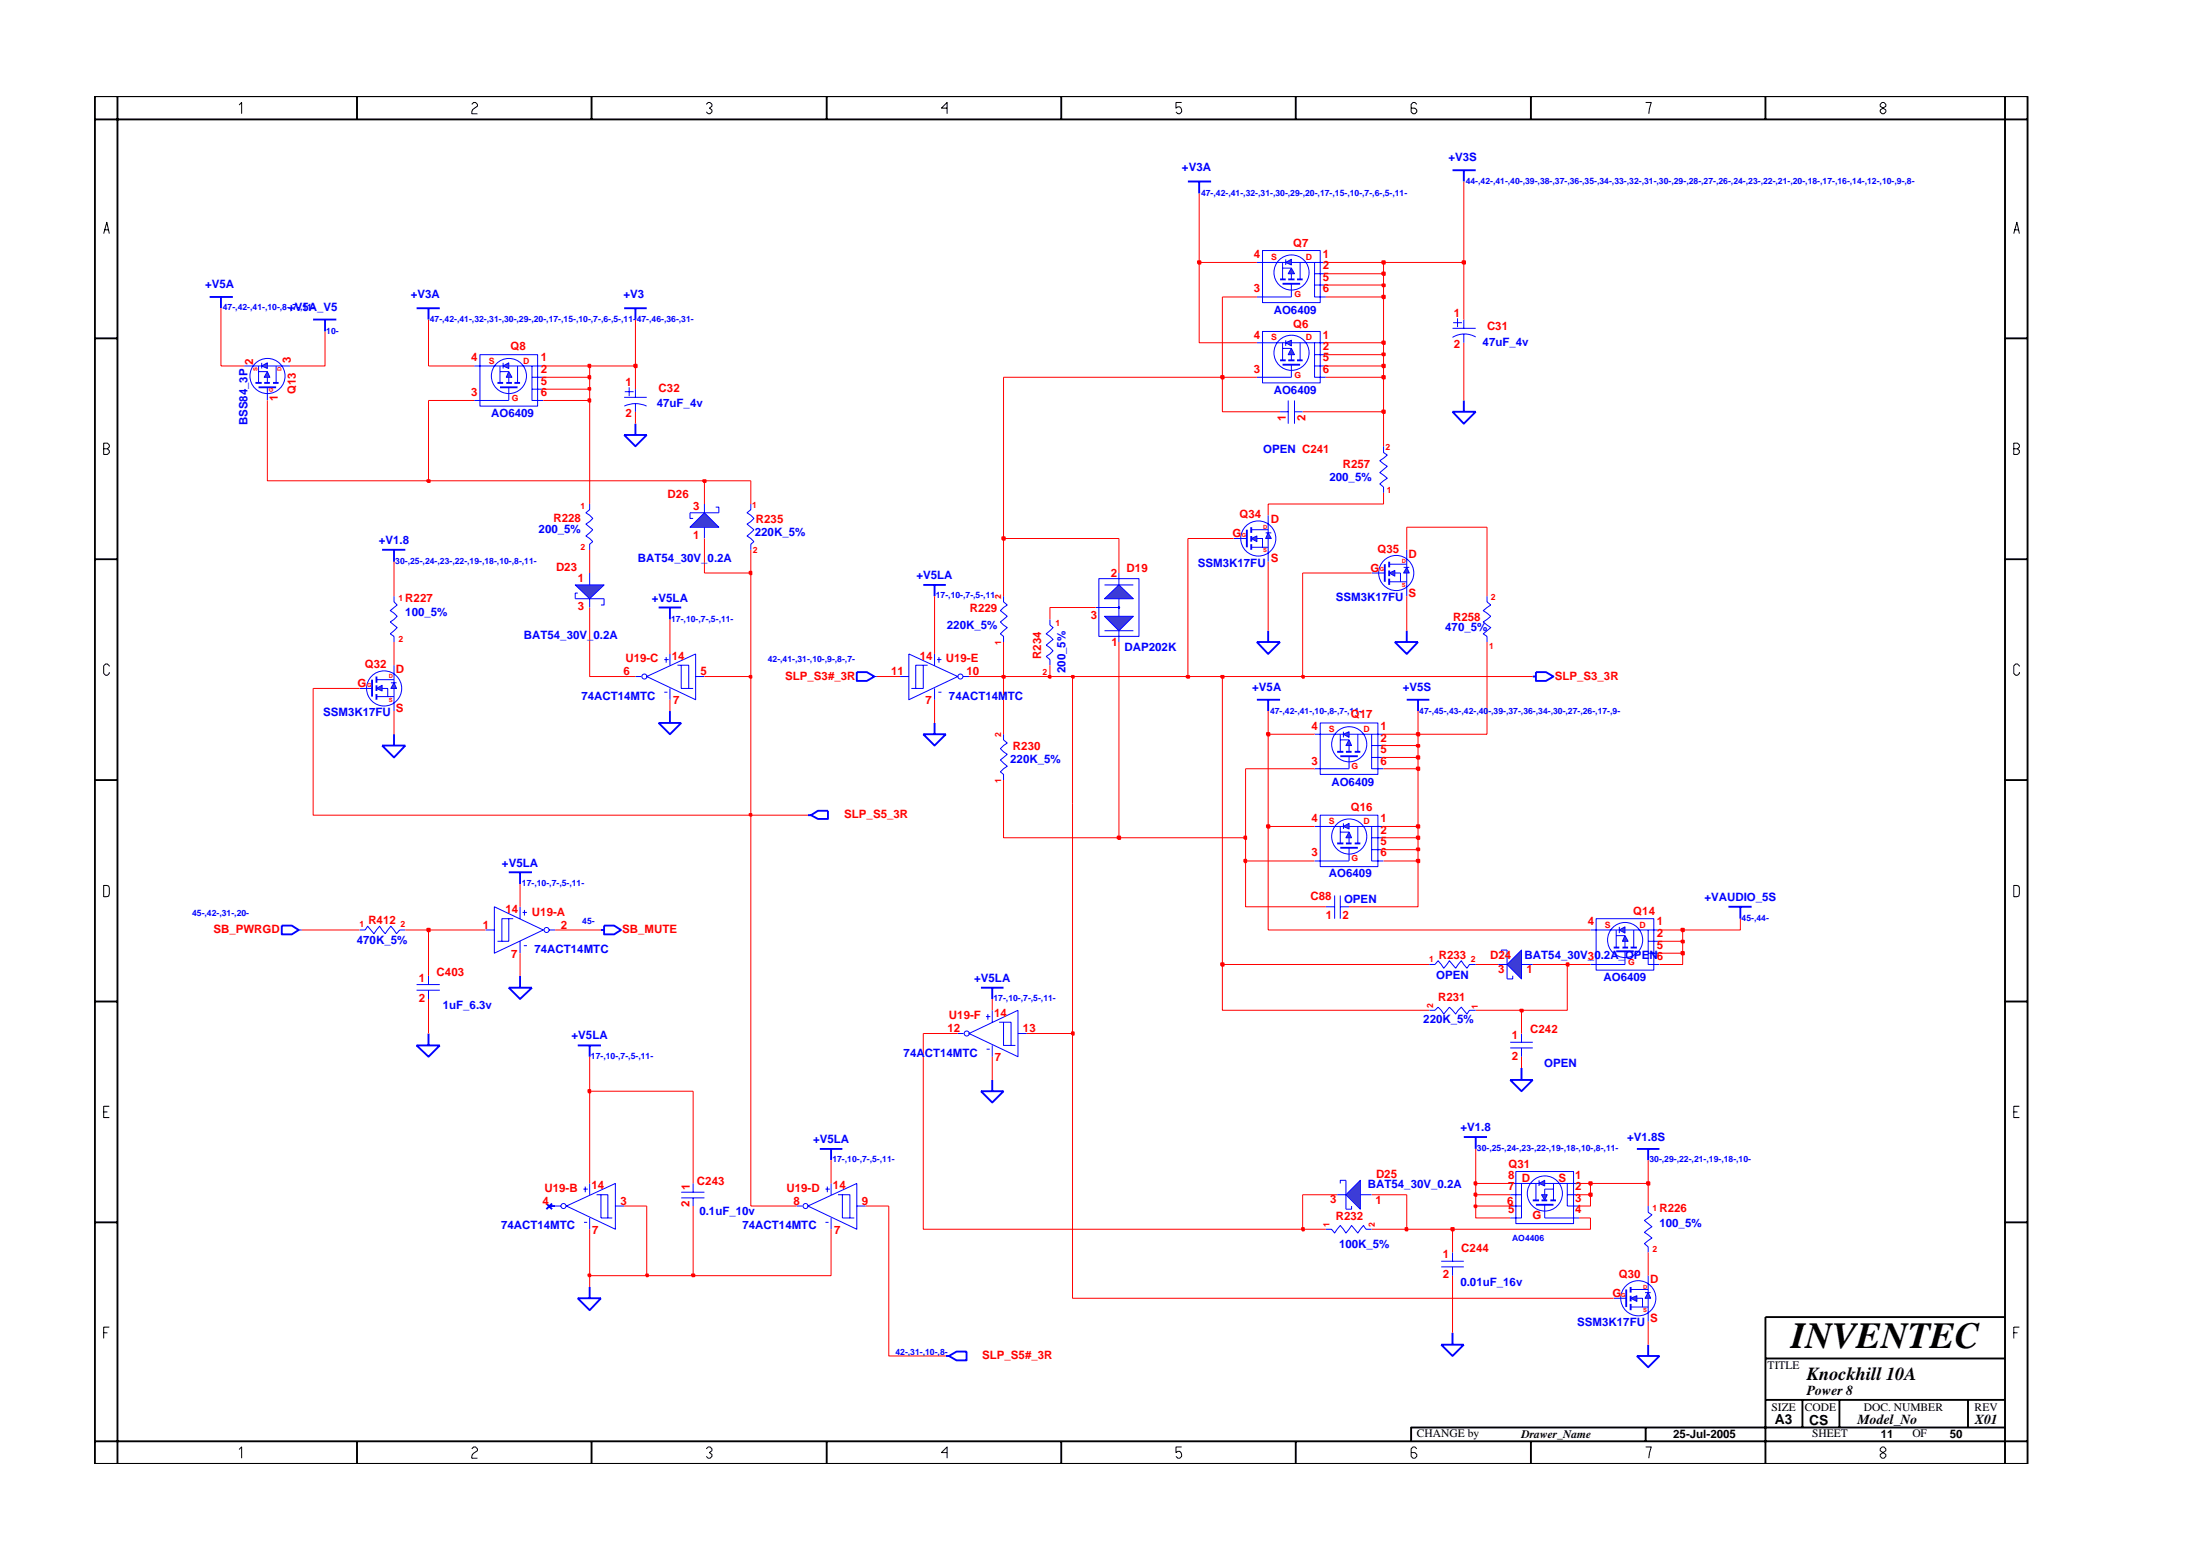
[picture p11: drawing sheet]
<svg xmlns="http://www.w3.org/2000/svg" width="297mm" height="210mm" viewBox="0 0 297 210" stroke-linecap="round" stroke-linejoin="round" font-family="sans-serif">
<path d="M173.2 38.3h2.3" fill="none" stroke="#00f" stroke-width=".25"/>
<path d="M174.4 38.3v1.8" fill="none" stroke="#00f" stroke-width=".14"/>
<path d="M173.6 35.4l.8-.4v.8z" fill="#3c3cc8"/>
<path d="M173.6 35.4l.8-.4v.8zM173.6 35v.8" fill="none" stroke="#00f" stroke-width=".14"/>
<path d="M174.4 36.2l.4 .7h-.9z" fill="#3c3cc8"/>
<g fill="none" stroke="#00f" stroke-width=".14">
<path d="M169.7 35.4h3.9M170.5 33.8h7.8v7h-7.8zM173.2 35.4v2.3M173.2 36.2h1.2M174.4 36.2l.4 .7h-.9zM174.4 35.4h4.6M174.4 36.9v.8M175.5 35.4v2.3M177.5 35.4v4.7h1.5M177.5 38.5h1.5M177.5 36.9h1.5M169.7 40.1h4.7"/>
<path d="M174.4 49.2v1.7"/>
<circle cx="174.4" cy="36.8" r="2.37"/>
</g>
<path d="M172.8 37.7h.8M173.9 37.7h.9M175.1 37.7h.8M173.2 49.2h2.3" fill="none" stroke="#00f" stroke-width=".25"/>
<path d="M173.6 46.3l.8-.4v.8z" fill="#3c3cc8"/>
<path d="M173.6 46.3l.8-.4v.8zM173.6 45.9v.8" fill="none" stroke="#00f" stroke-width=".14"/>
<path d="M174.4 47l.4 .9h-.9z" fill="#3c3cc8"/>
<g fill="none" stroke="#00f" stroke-width=".14">
<path d="M169.7 46.3h3.9M169.7 50.9h4.7M170.5 44.7h7.8v7h-7.8zM173.2 46.3v2.3M173.2 47h1.2M174.4 47l.4 .9h-.9zM174.4 46.3h4.6M174.4 47.9v.7M175.5 46.3v2.3M177.5 46.3v4.6h1.5M177.5 49.4h1.5M177.5 47.9h1.5"/>
<path d="M166.6 72.7h1.7"/>
<circle cx="174.4" cy="47.6" r="2.37"/>
</g>
<path d="M172.8 48.6h.8M173.9 48.6h.9M175.1 48.6h.8M168.3 71.5v2.4" fill="none" stroke="#00f" stroke-width=".25"/>
<path d="M171.2 71.9l.4 .8h-.7z" fill="#3c3cc8"/>
<path d="M170.9 71.9h.7M171.2 71.9l.4 .8h-.7z" fill="none" stroke="#00f" stroke-width=".14"/>
<path d="M168.9 72.7l.8-.4v.8z" fill="#3c3cc8"/>
<g fill="none" stroke="#00f" stroke-width=".14">
<path d="M101.4 68v.8l-.5 .4 .9 .8-.9 .7 .9 .8-.9 .8 .9 .8-.4 .3v.8M168.9 72.7l.8-.4v.8zM168.9 73.9h2.3M168.9 71.5h2.3M169.7 72.7h.8v1.2M171.2 69.5v2.4M171.2 72.7v3.1M193 136.3h.7l.5-.4 .7 .9 .8-.9 .8 .9 .8-.9 .8 .9 .3-.5h.8M219.4 128.4v1.8M194.6 170.2h3M194.6 171h3M196.1 169v1.2"/>
<path d="M196.1 171v1.2"/>
<circle cx="169.9" cy="72.7" r="2.37"/>
</g>
<path d="M28.3 40.1h3.1M29.8 40.1v1.5M168.9 71.1v.8M168.9 72.3v.8M168.9 73.4v.8M188.3 86.6h3.2l-1.6 1.7zM189.9 85.1v1.5M218.2 128.4h2.4M203.9 145.7h3.1l-1.6 1.6zM205.4 144.1v1.6" fill="none" stroke="#00f" stroke-width=".25"/>
<path d="M218.6 125.5l.8-.4v.8z" fill="#3c3cc8"/>
<path d="M218.6 125.5l.8-.4v.8zM218.6 125.1v.8" fill="none" stroke="#00f" stroke-width=".14"/>
<path d="M219.4 126.3l.4 .7h-.7z" fill="#3c3cc8"/>
<g fill="none" stroke="#00f" stroke-width=".14">
<path d="M202.3 130.2h1.2M203.5 128.2v3.9M205.4 130.2h1.6M214.7 125.5h3.9M214.7 130.2h4.7M215.5 124h7.8v6.9h-7.8zM218.2 125.5v2.4M218.2 126.3h1.2M219.4 126.3l.4 .7h-.7zM219.4 125.5h4.7M219.4 127v.9M220.6 125.5v2.4"/>
<path d="M222.5 125.5v4.7h1.6M222.5 128.6h1.6M222.5 127h1.6"/>
<circle cx="219.4" cy="126.9" r="2.37"/>
</g>
<path d="M217.9 127.9h.7M219.1 127.9h.7M220.2 127.9h.8" fill="none" stroke="#00f" stroke-width=".25"/>
<path d="M203.5 130.2l1.9-2v3.9z" fill="#3c3cc8"/>
<path d="M36.1 52.3v1.7M203.5 130.2l1.9-2v3.9zM203.5 128.2h-.8v.4M204.2 131.7v.4h-.7M222.5 162.8v.8l.5 .3-1 .8 1 .9-1 .7 1 .8-1 .7 .5 .5v.7" fill="none" stroke="#00f" stroke-width=".14"/>
<path d="M34.9 52.3h2.4" fill="none" stroke="#00f" stroke-width=".25"/>
<path d="M35.3 49.4l.8-.4v.7z" fill="#3c3cc8"/>
<path d="M35.3 49.4l.8-.4v.7zM35.3 49v.7" fill="none" stroke="#00f" stroke-width=".14"/>
<path d="M36.1 50.2l.3 .7h-.7z" fill="#3c3cc8"/>
<g fill="none" stroke="#00f" stroke-width=".14">
<path d="M33 49.4h2.3M34.9 49.4v2.3M34.9 50.2h1.2M36.1 50.2l.3 .7h-.7zM36.1 49.4h3M36.1 50.9v.8M37.3 49.4v2.3M121.5 91.3h1.2M122.7 88.3l6.6 3-6.6 3.1zM124.7 89.8v3.1h-1.1M125.3 89.8h-1.7v3.1h-.6M126.2 88.3v1.5"/>
<path d="M126.2 92.9v1.5M126.5 89h.6M126.7 93.4h.4M126.8 88.7v.7M130.1 91.3h.7M200.8 80.5v.7l.5 .4-1 .8 1 .8-1 .7 1 .8-1 .8 .5 .4v.7"/>
<circle cx="36.1" cy="50.7" r="2.37"/>
<circle cx="129.7" cy="91.3" r=".34"/>
</g>
<path d="M34.5 51.7h.8M35.7 51.7h.7M36.9 51.7h.7M84.3 41.6h3M85.8 41.6v1.5M169.7 94.4h3.1M171.2 94.4v1.6M221 155.1h3.1M222.5 155.1v1.5" fill="none" stroke="#00f" stroke-width=".25"/>
<path d="M149.1 83.2h3.9l-1.9 1.9z" fill="#3c3cc8"/>
<path d="M149.1 83.2h3.9l-1.9 1.9z" fill="none" stroke="#00f" stroke-width=".14"/>
<path d="M149.1 80.8l2-1.9 1.9 1.9z" fill="#3c3cc8"/>
<path d="M149.1 78.9h3.9M147.9 82h3.2M149.1 80.8l2-1.9 1.9 1.9zM149.1 85.1h3.9" fill="none" stroke="#00f" stroke-width=".14"/>
<circle cx="151.1" cy="82" r=".08" fill="#3c3cc8"/>
<g fill="none" stroke="#00f" stroke-width=".14">
<path d="M148.4 78.1h5.4v7.8h-5.4zM151.1 77.3v1.6M151.1 80.8v2.4M151.1 85.1v1.5M182.1 102.1v1.6"/>
<circle cx="151.1" cy="82" r=".08"/>
</g>
<path d="M181 102.1h2.3" fill="none" stroke="#00f" stroke-width=".25"/>
<path d="M181.4 99.1l.7-.4v.8z" fill="#3c3cc8"/>
<path d="M181.4 99.1l.7-.4v.8zM181.4 98.7v.8" fill="none" stroke="#00f" stroke-width=".14"/>
<path d="M182.1 99.9l.4 .7h-.8z" fill="#3c3cc8"/>
<g fill="none" stroke="#00f" stroke-width=".14">
<path d="M196.1 44.3h3.1M196.2 43.5h1.2M196.8 43v1.1M197.6 43.1v1.2M197.6 45.1v1.2M199.2 45.5a3 3 0 0 0-3.1 0M93.2 69.2h3.9M95.1 68v1.2M95.1 71.1v1.6M177.5 99.1h3.9M178.3 97.6h7.7v6.9h-7.7zM181 99.1v2.4"/>
<path d="M181 99.9h1.1M182.1 99.9l.4 .7h-.8zM182.1 99.1h4.7M183.3 99.1v2.4M185.2 99.1v4.6h1.6M177.5 103.7h4.6M182.1 100.6v.9M185.2 102.2h1.6M185.2 100.6h1.6"/>
<circle cx="182.2" cy="100.4" r="2.37"/>
</g>
<path d="M180.5 101.5h.9M181.7 101.5h.8M182.9 101.5h.8" fill="none" stroke="#00f" stroke-width=".25"/>
<path d="M95.1 69.2l2 1.9h-3.9z" fill="#3c3cc8"/>
<path d="M93.2 69.2v.8h.4M95.1 69.2l2 1.9h-3.9zM96.6 68.4h.5v.8M48.5 92.9h1.7" fill="none" stroke="#00f" stroke-width=".14"/>
<path d="M50.2 91.7v2.3" fill="none" stroke="#00f" stroke-width=".25"/>
<path d="M53.2 92.1l.3 .8h-.7z" fill="#3c3cc8"/>
<path d="M52.8 92.1h.7M53.2 92.1l.3 .8h-.7z" fill="none" stroke="#00f" stroke-width=".14"/>
<path d="M50.8 92.9l.8-.4v.7z" fill="#3c3cc8"/>
<g fill="none" stroke="#00f" stroke-width=".14">
<path d="M172.8 55.6h1.1M173.9 54v3.2M174.8 55.6h1.1M174.8 54v3.2M79.6 77.3v1.6M186.8 60.2v.9l.5 .3-1 .8 1 .7-1 .9 1 .7-1 .8 .5 .4v.8M50.8 92.9l.8-.4v.7zM50.8 94h2.4M50.8 91.7h2.4M51.6 92.9h.8v1.1M53.2 89.8v2.3M53.2 92.9v3.1"/>
<path d="M77.7 80.8h3.9M79.6 80.8v1.2M118.1 91.3h.3M193 130.2h.7l.5-.5 .7 1 .8-1 .8 1 .8-1 .8 1 .3-.5h.8M205.4 139.5v1.2M93.6 159.7v1.2M203.9 140.7h3.1M203.9 141.4h3.1M205.4 141.4v1.2M92 160.9h3.1M92 161.7h3.1M93.6 161.7v1.1"/>
<path d="M179 165.9h.8l.4 .5 .8-1 .7 1 .8-1 .8 1 .8-1 .3 .5h.8"/>
<circle cx="51.9" cy="92.9" r="2.37"/>
</g>
<g fill="none" stroke="#00f" stroke-width=".25">
<path d="M196.1 23h3.1M197.6 23v1.5M51.6 74.2h3.1M53.2 74.2v1.6M124.7 78.9h3M126.2 78.9v1.6M50.8 91.3v.8M50.8 92.5v.7M50.8 93.7v.7M53.2 99.1v1.5M115.7 90.7h1.3l1.1 .6-1.1 .6h-1.3zM169.7 86.6h3.1l-1.6 1.7z"/>
<path d="M171.2 85.1v1.5M207 91.3h.4M207.4 90.7h1.3l1 .6-1 .6h-1.3zM51.6 100.6h3.1l-1.5 1.6zM68.7 117.7h3.1M70.2 117.7v1.6M109.1 110h.4M109.5 110l.9-.6h1.4v1.1h-1.4zM68.7 133.3h3.1l-1.6 1.5zM70.2 131.7v1.6M110.7 155.1h3M112.2 155.1v1.5"/>
</g>
<path d="M77.7 78.9h3.9l-2 1.9z" fill="#3c3cc8"/>
<path d="M68.7 52.3v1.7M84.3 53.6h3M84.3 54.8a3.6 3.6 0 0 1 3 0M84.4 52.9h1.1M84.9 52.3v1.2M85.8 52.5v1.1M85.8 54.5v1.1M77.7 78.9h3.9l-2 1.9zM79.6 68v.8l-.5 .4 .9 .8-.9 .7 .9 .8-.9 .8 .9 .8-.4 .3v.8M78 80h-.3v.8M81.6 80.8v.8h-.5" fill="none" stroke="#00f" stroke-width=".14"/>
<path d="M42.3 43.1h3.1M43.9 43.1v1.6M67.5 52.3h2.4M196.1 55.6h3.1l-1.6 1.6zM197.6 54v1.6" fill="none" stroke="#00f" stroke-width=".25"/>
<path d="M67.9 49.4l.8-.4v.7z" fill="#3c3cc8"/>
<path d="M67.9 49.4l.8-.4v.7zM67.9 49v.7" fill="none" stroke="#00f" stroke-width=".14"/>
<path d="M68.7 50.2l.4 .7h-.7z" fill="#3c3cc8"/>
<g fill="none" stroke="#00f" stroke-width=".14">
<path d="M64 49.4h3.9M64 54h4.7M64.8 47.9h7.8v6.9h-7.8zM67.5 49.4v2.3M67.5 50.2h1.2M68.7 50.2l.4 .7h-.7zM68.7 49.4h4.6M68.7 50.9v.8M69.9 49.4v2.3M71.8 49.4v4.6h1.5M71.8 52.5h1.5M71.8 50.9h1.5"/>
<path d="M208.6 162.6v1.8"/>
<circle cx="68.7" cy="50.7" r="2.37"/>
</g>
<path d="M160.4 24.5h3.1M161.9 24.5v1.6M67.2 51.7h.7M68.4 51.7h.7M69.5 51.7h.7M207.4 162.6h2.3" fill="none" stroke="#00f" stroke-width=".25"/>
<path d="M207.8 159.7l.8-.4v.7z" fill="#3c3cc8"/>
<path d="M207.8 159.7l.8-.4v.7zM207.8 159.3v.7" fill="none" stroke="#00f" stroke-width=".14"/>
<path d="M208.1 161.2h.8l-.3 .8z" fill="#3c3cc8"/>
<g fill="none" stroke="#00f" stroke-width=".14">
<path d="M53.2 80.5v.7l.4 .4-.9 .8 .9 .8-.9 .7 .9 .8-.9 .8 .5 .4v.7M85.8 91.3h.8M87.3 91.3l6.6-3v6.1zM89.7 89h.6M89.7 93.4h.4M89.9 88.7v.7M90.5 88.3v1.5M90.5 92.9v1.5M91.5 89.8h1.5v3.1h.6M92 89.8v3.1h1M93.9 91.3h1.2M135.5 99.1v.8l.5 .4-.9 .7 .9 .8-.9 .8 .9 .8-.9 .8 .4 .3v.8"/>
<path d="M135.5 80.5v.7l.5 .4-.9 .8 .9 .8-.9 .7 .9 .8-.9 .8 .4 .4v.7M129.3 139.5h.8M130.8 139.5l6.6-3.2v6.3zM133.1 137.2h.6M133.4 136.8v.8M134 136.3v1.7M134.9 138h1.6v3.1h.6M135.5 138v3.1h1M137.4 139.5h1.2M79.6 159.7v1.5M133.2 141.6h.4M134 141.1v1.5"/>
<path d="M181.7 159.3v3.9M203.9 159.7h3.9M204.7 158.1h7.8v7h-7.8zM205.4 159.7v4.7h-1.5M207.4 159.7v2.3M208.6 159.7h4.6M209.7 159.7v2.3M211.6 159.7v3.1h1.6M75 162.8h.7M76.5 162.8l6.6-3.1v6.2zM78.8 160.5h.6M78.9 165h.4"/>
<path d="M79 160.1v.8M79.6 164.4v1.5M80.5 161.2h1.6v3.2h.6M81.1 161.2v3.2h1M83.1 162.8h1.2M180.5 161.2h1.2M183.7 161.2h1.5M203.9 162.8h1.5M203.9 161.2h1.5M208.1 161.2h.8l-.3 .8zM208.6 164.4h4.6M209.7 160.5h-1.1v.7"/>
<path d="M211.6 161.2h1.6"/>
<circle cx="87" cy="91.3" r=".34"/>
<circle cx="130.5" cy="139.5" r=".34"/>
<circle cx="76.1" cy="162.8" r=".34"/>
<circle cx="208.6" cy="161.1" r="2.37"/>
</g>
<g fill="none" stroke="#00f" stroke-width=".25">
<path d="M56.2 41.6h3.2M57.9 41.6v1.5M84.3 58.7h3l-1.5 1.5zM85.8 57.2v1.5M88.9 97.6h3.1l-1.5 1.5zM88.9 82h3.1M90.5 82v1.6M90.5 96v1.6M189.9 94.4h3.1M191.5 94.4v1.6M233.4 122.4h3.1M235 122.4v1.6"/>
<path d="M78 141.1h3.1M79.6 141.1v1.5M132.4 147.3h3.1l-1.5 1.5zM134 145.7v1.6M73.8 162.4l.7 .8M74.1 162.8h.9M74.5 162.4l-.7 .8M78 175.2h3.1l-1.5 1.6zM79.6 173.7v1.5M207 162h.8M208.1 162h.8M209.3 162h.8"/>
<path d="M127.7 183h.4M128.1 183l1-.6h1.4v1.2h-1.4zM221 183h3.1l-1.6 1.5zM222.5 181.5v1.5"/>
</g>
<path d="M181.7 161.2l2-1.9v3.9z" fill="#3c3cc8"/>
<g fill="none" stroke="#00f" stroke-width=".14">
<path d="M112.2 159.7v1.5M181.7 159.3h-.7v.4M107.6 162.8h.7M109.1 162.8l6.6-3.1v6.2zM111.4 160.5h.6M111.4 165h.5M111.7 160.1v.8M112.2 164.4v1.5M113.1 161.2h1.7v3.2h.5M113.7 161.2v3.2h1.1M115.7 162.8h1.2M181.7 161.2l2-1.9v3.9z"/>
<path d="M182.5 162.8v.4h-.8M217.9 175.2h1.7"/>
<circle cx="108.8" cy="162.8" r=".34"/>
</g>
<path d="M219.6 174v2.4" fill="none" stroke="#00f" stroke-width=".25"/>
<path d="M222.5 174.4l.4 .8h-.8z" fill="#3c3cc8"/>
<path d="M222.1 174.4h.8M222.5 174.4l.4 .8h-.8z" fill="none" stroke="#00f" stroke-width=".14"/>
<path d="M220.2 175.2l.8-.3v.7z" fill="#3c3cc8"/>
<g fill="none" stroke="#00f" stroke-width=".14">
<path d="M182.1 114.4v1.8M179 122.4h1.2M180.2 120.8v3.2M181 122.4h1.1M181 120.8v3.2M220.2 175.2l.8-.3v.7zM220.2 176.4h2.3M220.2 174h2.3M221 175.2h.8v1.2M222.5 172.2v2.2M222.5 175.2v3.1"/>
<circle cx="221.2" cy="175.2" r="2.37"/>
</g>
<path d="M181 114.4h2.3M220.2 173.7v.7M220.2 174.9v.7M220.2 176v.8" fill="none" stroke="#00f" stroke-width=".25"/>
<path d="M181.4 111.5l.7-.4v.8z" fill="#3c3cc8"/>
<path d="M181.4 111.5l.7-.4v.8zM181.4 111.1v.8" fill="none" stroke="#00f" stroke-width=".14"/>
<path d="M182.1 112.3l.4 .8h-.8z" fill="#3c3cc8"/>
<g fill="none" stroke="#00f" stroke-width=".14">
<path d="M185.2 77.3h1.8M141.8 83.6v.8l.4 .3-.9 .8 .9 .8-.9 .8 .9 .7-.9 .8 .5 .4v.8M177.5 111.5h3.9M177.5 116.2h4.6M178.3 110h7.7v7h-7.7zM181 111.5v2.3M181 112.3h1.1M182.1 112.3l.4 .8h-.8zM182.1 111.5h4.7M182.1 113.1v.7M183.3 111.5v2.3M185.2 111.5v4.7h1.6"/>
<path d="M185.2 114.7h1.6M185.2 113.1h1.6M40.3 125.5h.5M48.5 125.5h.8l.3-.5 .9 1 .8-1 .7 1 .8-1 .7 1 .5-.5h.7M56.2 132.9h3.2M56.2 133.6h3.2M57.9 131.7v1.2M57.9 133.6v1.2M65.6 125.5h1.1M66.7 122.4l6.6 3.1-6.6 3.1zM68.7 124v3h-.9M69.3 124h-1.5v3h-.6"/>
<path d="M70.2 122.4v1.6M70.2 127v1.6M70.6 123.1h.5M70.7 127.6h.4M70.8 122.8v.8M74.1 125.5h.9"/>
<circle cx="182.2" cy="112.9" r="2.37"/>
<circle cx="73.8" cy="125.5" r=".34"/>
</g>
<g fill="none" stroke="#00f" stroke-width=".25">
<path d="M187 76.1v2.4M124.7 99.1h3l-1.5 1.5zM126.2 97.6v1.5M180.5 113.8h.9M181.7 113.8h.8M182.9 113.8h.8M38 124.9h1.4l.9 .6-.9 .6h-1.4zM57.9 139.5v1.6M81.1 125.5h.5M81.6 124.9h1.3l.9 .6-.9 .6h-1.3zM132.4 133.3h3.1M134 133.3v1.5"/>
<path d="M56.2 141.1h3.2l-1.5 1.5zM197.6 153.4h3.2M199.2 153.4v1.7M196.1 179.9v1.6M194.6 181.5h3l-1.5 1.5z"/>
</g>
<path d="M189.9 76.6l.4 .7h-.8z" fill="#3c3cc8"/>
<path d="M189.5 76.6h.8M189.9 76.6l.4 .7h-.8z" fill="none" stroke="#00f" stroke-width=".14"/>
<path d="M187.6 77.3l.7-.3v.8z" fill="#3c3cc8"/>
<g fill="none" stroke="#00f" stroke-width=".14">
<path d="M187.6 77.3l.7-.3v.8zM187.6 78.5h2.3M187.6 76.1h2.3M188.3 77.3h.8v1.2M189.9 74.2v2.4M189.9 77.3v3.2"/>
<circle cx="188.5" cy="77.3" r="2.37"/>
</g>
<path d="M187.6 75.8v.8M187.6 77v.8M187.6 78.1v.8" fill="none" stroke="#00f" stroke-width=".25"/>
<path d="M144.8 139.5v35.7h73.1M79.6 172.2v1.5M120 162.8v20.2h7.7M196.1 172.2v7.7M222.5 178.3v3.2" fill="none" stroke="#f00" stroke-width=".14"/>
<path d="M79.4 172h.3v.2h-.3z" fill="#8e2323"/>
<path d="M79.4 172h.3v.2h-.3z" fill="none" stroke="#f00" stroke-width=".25"/>
<path d="M79.6 165.9v6.3h7.7" fill="none" stroke="#f00" stroke-width=".14"/>
<path d="M87.2 172h.3v.2h-.3z" fill="#8e2323"/>
<path d="M87.2 172h.3v.2h-.3z" fill="none" stroke="#f00" stroke-width=".25"/>
<path d="M87.3 162.8v9.4h6.3" fill="none" stroke="#f00" stroke-width=".14"/>
<path d="M93.4 172h.4v.2h-.4z" fill="#8e2323"/>
<path d="M93.4 172h.4v.2h-.4z" fill="none" stroke="#f00" stroke-width=".25"/>
<path d="M124.7 139.5v26.4h51.2M93.6 162.8v9.4h18.6v-6.3M196.1 165.9v3.1M222.5 169v3.2" fill="none" stroke="#f00" stroke-width=".14"/>
<path d="M175.8 165.7h.3v.4h-.3z" fill="#8e2323"/>
<path d="M175.8 165.7h.3v.4h-.3z" fill="none" stroke="#f00" stroke-width=".25"/>
<path d="M175.9 161.2v4.7h3.1M185.2 165.9h4.7" fill="none" stroke="#f00" stroke-width=".14"/>
<path d="M189.8 165.7h.2v.4h-.2z" fill="#8e2323"/>
<path d="M189.8 165.7h.2v.4h-.2z" fill="none" stroke="#f00" stroke-width=".25"/>
<path d="M189.9 161.2v4.7h6.2" fill="none" stroke="#f00" stroke-width=".14"/>
<path d="M195.9 165.7h.4v.4h-.4z" fill="#8e2323"/>
<path d="M195.9 165.7h.4v.4h-.4z" fill="none" stroke="#f00" stroke-width=".25"/>
<path d="M101.4 110v52.8h6.2M84.3 162.8h3M116.9 162.8h3.1M199.2 162.8v1.6h4.7M213.2 164.4h1.5v1.5h-18.6" fill="none" stroke="#f00" stroke-width=".14"/>
<path d="M199.1 162.7h.2v.2h-.2z" fill="#8e2323"/>
<path d="M199.1 162.7h.2v.2h-.2z" fill="none" stroke="#f00" stroke-width=".25"/>
<path d="M222.5 159.7v3.1M175.9 161.2h4.6M185.2 161.2h4.7M199.2 161.2v1.6h4.7M214.7 161.2v1.6h-1.5" fill="none" stroke="#f00" stroke-width=".14"/>
<path d="M199.1 161.1h.2v.3h-.2z" fill="#8e2323"/>
<path d="M199.1 161.1h.2v.3h-.2z" fill="none" stroke="#f00" stroke-width=".25"/>
<path d="M199.2 159.7v1.5h4.7M213.2 161.2h1.5" fill="none" stroke="#f00" stroke-width=".14"/>
<path d="M214.6 161.1h.3v.3h-.3z" fill="#8e2323"/>
<path d="M214.6 161.1h.3v.3h-.3z" fill="none" stroke="#f00" stroke-width=".25"/>
<path d="M79.6 147.3v12.4M93.6 147.3v12.4M112.2 156.6v3.1M214.7 159.7v1.5" fill="none" stroke="#f00" stroke-width=".14"/>
<path d="M199.1 159.5h.2v.4h-.2z" fill="#8e2323"/>
<path d="M199.1 159.5h.2v.4h-.2z" fill="none" stroke="#f00" stroke-width=".25"/>
<path d="M199.2 155.1v4.6h4.7M213.2 159.7h1.5" fill="none" stroke="#f00" stroke-width=".14"/>
<path d="M214.6 159.5h.3v.4h-.3z" fill="#8e2323"/>
<path d="M214.6 159.5h.3v.4h-.3z" fill="none" stroke="#f00" stroke-width=".25"/>
<path d="M214.7 159.7h7.8" fill="none" stroke="#f00" stroke-width=".14"/>
<path d="M222.4 159.5h.3v.4h-.3z" fill="#8e2323"/>
<path d="M222.4 159.5h.3v.4h-.3z" fill="none" stroke="#f00" stroke-width=".25"/>
<path d="M222.5 156.6v3.1" fill="none" stroke="#f00" stroke-width=".14"/>
<path d="M79.4 147.1h.3v.3h-.3z" fill="#8e2323"/>
<path d="M79.4 147.1h.3v.3h-.3z" fill="none" stroke="#f00" stroke-width=".25"/>
<path d="M57.9 134.8v4.7M124.7 139.5h4.6M138.6 139.5h6.2M79.6 142.6v4.7h14M134 142.6v3.1M205.4 142.6v1.5" fill="none" stroke="#f00" stroke-width=".14"/>
<path d="M144.7 139.3h.3v.3h-.3z" fill="#8e2323"/>
<path d="M144.7 139.3h.3v.3h-.3z" fill="none" stroke="#f00" stroke-width=".25"/>
<path d="M144.8 108.4v31.1M134 134.8v1.5M165 130.2v6.1h28M199.2 136.3h6.2v3.2" fill="none" stroke="#f00" stroke-width=".14"/>
<path d="M205.3 136.3h.3v.2h-.3z" fill="#8e2323"/>
<path d="M205.3 136.3h.3v.2h-.3z" fill="none" stroke="#f00" stroke-width=".25"/>
<path d="M57.9 125.5v6.2M70.2 128.6v3.1M211.6 130.2v6.1h-6.2" fill="none" stroke="#f00" stroke-width=".14"/>
<path d="M164.9 130h.3v.3h-.3z" fill="#8e2323"/>
<path d="M164.9 130h.3v.3h-.3z" fill="none" stroke="#f00" stroke-width=".25"/>
<path d="M165 91.3v38.9h28M199.2 130.2h3.1M207 130.2h4.6" fill="none" stroke="#f00" stroke-width=".14"/>
<path d="M211.5 130h.3v.3h-.3z" fill="#8e2323"/>
<path d="M211.5 130h.3v.3h-.3z" fill="none" stroke="#f00" stroke-width=".25"/>
<path d="M211.6 130.2h3.1M224.1 128.6h3.1v1.6h-3.1" fill="none" stroke="#f00" stroke-width=".14"/>
<path d="M227 128.5h.4v.3h-.4z" fill="#8e2323"/>
<path d="M227 128.5h.4v.3h-.4z" fill="none" stroke="#f00" stroke-width=".25"/>
<path d="M224.1 127h3.1v1.6" fill="none" stroke="#f00" stroke-width=".14"/>
<path d="M227 126.9h.4v.3h-.4z" fill="#8e2323"/>
<path d="M227 126.9h.4v.3h-.4z" fill="none" stroke="#f00" stroke-width=".25"/>
<path d="M40.8 125.5h7.7M54.7 125.5h3.2M227.2 125.5v1.5" fill="none" stroke="#f00" stroke-width=".14"/>
<path d="M57.7 125.3h.3v.4h-.3z" fill="#8e2323"/>
<path d="M57.7 125.3h.3v.4h-.3z" fill="none" stroke="#f00" stroke-width=".25"/>
<path d="M171.2 111.5v14h43.5M57.9 125.5h7.7M75 125.5h6.1M224.1 125.5h3.1" fill="none" stroke="#f00" stroke-width=".14"/>
<path d="M227 125.3h.4v.4h-.4z" fill="#8e2323"/>
<path d="M227 125.3h.4v.4h-.4z" fill="none" stroke="#f00" stroke-width=".25"/>
<path d="M70.2 119.3v3.1M168.2 116.2v6.2h10.8M191.5 116.2v6.2h-9.4M235 124v1.5h-7.8" fill="none" stroke="#f00" stroke-width=".14"/>
<path d="M168 116h.3v.4h-.3z" fill="#8e2323"/>
<path d="M168 116h.3v.4h-.3z" fill="none" stroke="#f00" stroke-width=".25"/>
<path d="M168.2 113.1v3.1h9.3M186.8 116.2h4.7" fill="none" stroke="#f00" stroke-width=".14"/>
<path d="M191.3 116h.3v.4h-.3z" fill="#8e2323"/>
<path d="M191.3 116h.3v.4h-.3z" fill="none" stroke="#f00" stroke-width=".25"/>
<path d="M186.8 114.7h4.7v1.5" fill="none" stroke="#f00" stroke-width=".14"/>
<path d="M191.3 114.5h.3v.3h-.3z" fill="#8e2323"/>
<path d="M191.3 114.5h.3v.3h-.3z" fill="none" stroke="#f00" stroke-width=".25"/>
<path d="M135.5 105.3v7.8h15.6M191.5 113.1v1.6" fill="none" stroke="#f00" stroke-width=".14"/>
<path d="M150.9 112.9h.3v.3h-.3z" fill="#8e2323"/>
<path d="M150.9 112.9h.3v.3h-.3z" fill="none" stroke="#f00" stroke-width=".25"/>
<path d="M151.1 86.6v26.5h17.1" fill="none" stroke="#f00" stroke-width=".14"/>
<path d="M168 112.9h.3v.3h-.3z" fill="#8e2323"/>
<path d="M168 112.9h.3v.3h-.3z" fill="none" stroke="#f00" stroke-width=".25"/>
<path d="M168.2 103.7v9.4M186.8 113.1h4.7" fill="none" stroke="#f00" stroke-width=".14"/>
<path d="M191.3 112.9h.3v.3h-.3z" fill="#8e2323"/>
<path d="M191.3 112.9h.3v.3h-.3z" fill="none" stroke="#f00" stroke-width=".25"/>
<path d="M191.5 111.5v1.6" fill="none" stroke="#f00" stroke-width=".14"/>
<path d="M171.1 111.4h.3v.3h-.3z" fill="#8e2323"/>
<path d="M171.1 111.4h.3v.3h-.3z" fill="none" stroke="#f00" stroke-width=".25"/>
<path d="M171.2 99.1v12.4h6.3M186.8 111.5h4.7" fill="none" stroke="#f00" stroke-width=".14"/>
<path d="M191.3 111.4h.3v.3h-.3z" fill="#8e2323"/>
<path d="M191.3 111.4h.3v.3h-.3z" fill="none" stroke="#f00" stroke-width=".25"/>
<path d="M42.3 92.9v17.1h59.1M191.5 103.7v7.8" fill="none" stroke="#f00" stroke-width=".14"/>
<path d="M101.2 109.8h.3v.3h-.3z" fill="#8e2323"/>
<path d="M101.2 109.8h.3v.3h-.3z" fill="none" stroke="#f00" stroke-width=".25"/>
<path d="M101.4 91.3v18.7h7.7M144.8 91.3v17.1M168.2 103.7h9.3M186.8 103.7h4.7" fill="none" stroke="#f00" stroke-width=".14"/>
<path d="M191.3 103.6h.3v.3h-.3z" fill="#8e2323"/>
<path d="M191.3 103.6h.3v.3h-.3z" fill="none" stroke="#f00" stroke-width=".25"/>
<path d="M186.8 102.2h4.7v1.5" fill="none" stroke="#f00" stroke-width=".14"/>
<path d="M191.3 102.1h.3v.3h-.3z" fill="#8e2323"/>
<path d="M191.3 102.1h.3v.3h-.3z" fill="none" stroke="#f00" stroke-width=".25"/>
<path d="M186.8 100.6h4.7v1.6" fill="none" stroke="#f00" stroke-width=".14"/>
<path d="M191.3 100.5h.3v.3h-.3z" fill="#8e2323"/>
<path d="M191.3 100.5h.3v.3h-.3z" fill="none" stroke="#f00" stroke-width=".25"/>
<path d="M53.2 96v3.1M135.5 91.3v7.8M191.5 99.1v1.5" fill="none" stroke="#f00" stroke-width=".14"/>
<path d="M171.1 98.9h.3v.4h-.3z" fill="#8e2323"/>
<path d="M171.1 98.9h.3v.4h-.3z" fill="none" stroke="#f00" stroke-width=".25"/>
<path d="M171.2 96v3.1h6.3M186.8 99.1h4.7" fill="none" stroke="#f00" stroke-width=".14"/>
<path d="M191.3 98.9h.3v.4h-.3z" fill="#8e2323"/>
<path d="M191.3 98.9h.3v.4h-.3z" fill="none" stroke="#f00" stroke-width=".25"/>
<path d="M42.3 92.9h6.2M79.6 82v9.3h6.2M90.5 94.4v1.6M95.1 91.3h6.3M126.2 94.4v3.2M200.8 86.6v12.5h-9.3v-3.1" fill="none" stroke="#f00" stroke-width=".14"/>
<path d="M101.2 91.2h.3v.3h-.3z" fill="#8e2323"/>
<path d="M101.2 91.2h.3v.3h-.3z" fill="none" stroke="#f00" stroke-width=".25"/>
<path d="M101.4 77.3v14M118.4 91.3h3.1M130.8 91.3h4.7" fill="none" stroke="#f00" stroke-width=".14"/>
<path d="M135.3 91.2h.4v.3h-.4z" fill="#8e2323"/>
<path d="M135.3 91.2h.4v.3h-.4z" fill="none" stroke="#f00" stroke-width=".25"/>
<path d="M135.5 86.6v4.7h6.3" fill="none" stroke="#f00" stroke-width=".14"/>
<path d="M141.6 91.2h.2v.3h-.2z" fill="#8e2323"/>
<path d="M141.6 91.2h.2v.3h-.2z" fill="none" stroke="#f00" stroke-width=".25"/>
<path d="M141.8 89.8v1.5h3" fill="none" stroke="#f00" stroke-width=".14"/>
<path d="M144.7 91.2h.3v.3h-.3z" fill="#8e2323"/>
<path d="M144.7 91.2h.3v.3h-.3z" fill="none" stroke="#f00" stroke-width=".25"/>
<path d="M144.8 91.3h15.6" fill="none" stroke="#f00" stroke-width=".14"/>
<path d="M160.2 91.2h.4v.3h-.4z" fill="#8e2323"/>
<path d="M160.2 91.2h.4v.3h-.4z" fill="none" stroke="#f00" stroke-width=".25"/>
<path d="M160.4 72.7v18.6h4.6" fill="none" stroke="#f00" stroke-width=".14"/>
<path d="M164.9 91.2h.3v.3h-.3z" fill="#8e2323"/>
<path d="M164.9 91.2h.3v.3h-.3z" fill="none" stroke="#f00" stroke-width=".25"/>
<path d="M165 91.3h10.9" fill="none" stroke="#f00" stroke-width=".14"/>
<path d="M175.8 91.2h.3v.3h-.3z" fill="#8e2323"/>
<path d="M175.8 91.2h.3v.3h-.3z" fill="none" stroke="#f00" stroke-width=".25"/>
<path d="M53.2 75.8v4.7M79.6 74.2v3.1M95.1 72.7v4.6h6.3M135.5 72.7v7.8M171.2 75.8v9.3M175.9 77.3v14h31.1M200.8 71.1v9.4M53.2 86.6v3.2M90.5 83.6v4.7M126.2 80.5v7.8M147.9 82h-6.1v1.6M189.9 80.5v4.6" fill="none" stroke="#f00" stroke-width=".14"/>
<path d="M101.2 77.2h.3v.3h-.3z" fill="#8e2323"/>
<path d="M101.2 77.2h.3v.3h-.3z" fill="none" stroke="#f00" stroke-width=".25"/>
<path d="M101.4 74.2v3.1M151.1 72.7v4.6M175.9 77.3h9.3M189.9 71.1v3.1" fill="none" stroke="#f00" stroke-width=".14"/>
<path d="M135.3 72.5h.4v.3h-.4z" fill="#8e2323"/>
<path d="M135.3 72.5h.4v.3h-.4z" fill="none" stroke="#f00" stroke-width=".25"/>
<path d="M36.1 54v10.9h21.8M79.6 54v14M135.5 50.9v21.8h15.6M95.1 64.9v3.1M101.4 64.9v3.1M160.4 72.7h6.2M186.8 66.5v1.5h-15.6v1.5M189.9 71.1h10.9" fill="none" stroke="#f00" stroke-width=".14"/>
<path d="M57.7 64.8h.3v.3h-.3z" fill="#8e2323"/>
<path d="M57.7 64.8h.3v.3h-.3z" fill="none" stroke="#f00" stroke-width=".25"/>
<path d="M57.9 54v10.9h37.2" fill="none" stroke="#f00" stroke-width=".14"/>
<path d="M94.9 64.8h.4v.3h-.4z" fill="#8e2323"/>
<path d="M94.9 64.8h.4v.3h-.4z" fill="none" stroke="#f00" stroke-width=".25"/>
<path d="M85.8 55.6v1.6M165 50.9v4.7h7.8M175.9 55.6h10.9v4.6M95.1 64.9h6.3" fill="none" stroke="#f00" stroke-width=".14"/>
<path d="M186.6 55.4h.4v.3h-.4z" fill="#8e2323"/>
<path d="M186.6 55.4h.4v.3h-.4z" fill="none" stroke="#f00" stroke-width=".25"/>
<path d="M57.9 54h6.1M73.3 54h6.3M186.8 50.9v4.7" fill="none" stroke="#f00" stroke-width=".14"/>
<path d="M79.4 53.9h.3v.3h-.3z" fill="#8e2323"/>
<path d="M79.4 53.9h.3v.3h-.3z" fill="none" stroke="#f00" stroke-width=".25"/>
<path d="M73.3 52.5h6.3v1.5M197.6 46.3v7.7" fill="none" stroke="#f00" stroke-width=".14"/>
<path d="M79.4 52.4h.3v.2h-.3z" fill="#8e2323"/>
<path d="M79.4 52.4h.3v.2h-.3z" fill="none" stroke="#f00" stroke-width=".25"/>
<path d="M73.3 50.9h6.3v1.6M85.8 49.4v3.1" fill="none" stroke="#f00" stroke-width=".14"/>
<path d="M79.4 50.7h.3v.4h-.3z" fill="#8e2323"/>
<path d="M79.4 50.7h.3v.4h-.3z" fill="none" stroke="#f00" stroke-width=".25"/>
<path d="M79.6 49.4v1.5M135.5 50.9h29.5" fill="none" stroke="#f00" stroke-width=".14"/>
<path d="M164.9 50.7h.3v.4h-.3z" fill="#8e2323"/>
<path d="M164.9 50.7h.3v.4h-.3z" fill="none" stroke="#f00" stroke-width=".25"/>
<path d="M165 40.1v10.8h4.7M179 50.9h7.8" fill="none" stroke="#f00" stroke-width=".14"/>
<path d="M186.6 50.7h.4v.4h-.4z" fill="#8e2323"/>
<path d="M186.6 50.7h.4v.4h-.4z" fill="none" stroke="#f00" stroke-width=".25"/>
<path d="M29.8 41.6v7.8h3.2M43.9 44.7v4.7h-4.8M57.9 43.1v6.3h6.1M73.3 49.4h6.3M186.8 49.4v1.5" fill="none" stroke="#f00" stroke-width=".14"/>
<path d="M79.4 49.2h.3v.4h-.3z" fill="#8e2323"/>
<path d="M79.4 49.2h.3v.4h-.3z" fill="none" stroke="#f00" stroke-width=".25"/>
<path d="M79.6 49.4h6.2" fill="none" stroke="#f00" stroke-width=".14"/>
<path d="M85.6 49.2h.4v.4h-.4z" fill="#8e2323"/>
<path d="M85.6 49.2h.4v.4h-.4z" fill="none" stroke="#f00" stroke-width=".25"/>
<path d="M85.8 43.1v6.3M179 49.4h7.8" fill="none" stroke="#f00" stroke-width=".14"/>
<path d="M186.6 49.2h.4v.4h-.4z" fill="#8e2323"/>
<path d="M186.6 49.2h.4v.4h-.4z" fill="none" stroke="#f00" stroke-width=".25"/>
<path d="M179 47.9h7.8v1.5" fill="none" stroke="#f00" stroke-width=".14"/>
<path d="M186.6 47.7h.4v.2h-.4z" fill="#8e2323"/>
<path d="M186.6 47.7h.4v.2h-.4z" fill="none" stroke="#f00" stroke-width=".25"/>
<path d="M161.9 35.4v10.9h7.8M179 46.3h7.8v1.6" fill="none" stroke="#f00" stroke-width=".14"/>
<path d="M186.6 46.1h.4v.3h-.4z" fill="#8e2323"/>
<path d="M186.6 46.1h.4v.3h-.4z" fill="none" stroke="#f00" stroke-width=".25"/>
<path d="M197.6 35.4v7.7M165 40.1h4.7M179 40.1h7.8v6.2" fill="none" stroke="#f00" stroke-width=".14"/>
<path d="M186.6 39.9h.4v.3h-.4z" fill="#8e2323"/>
<path d="M186.6 39.9h.4v.3h-.4z" fill="none" stroke="#f00" stroke-width=".25"/>
<path d="M179 38.5h7.8v1.6" fill="none" stroke="#f00" stroke-width=".14"/>
<path d="M186.6 38.4h.4v.2h-.4z" fill="#8e2323"/>
<path d="M186.6 38.4h.4v.2h-.4z" fill="none" stroke="#f00" stroke-width=".25"/>
<path d="M179 36.9h7.8v1.6" fill="none" stroke="#f00" stroke-width=".14"/>
<path d="M186.6 36.8h.4v.3h-.4z" fill="#8e2323"/>
<path d="M186.6 36.8h.4v.3h-.4z" fill="none" stroke="#f00" stroke-width=".25"/>
<path d="M186.8 35.4v1.5" fill="none" stroke="#f00" stroke-width=".14"/>
<path d="M161.7 35.2h.4v.4h-.4z" fill="#8e2323"/>
<path d="M161.7 35.2h.4v.4h-.4z" fill="none" stroke="#f00" stroke-width=".25"/>
<path d="M161.9 26.1v9.3h7.8M179 35.4h7.8" fill="none" stroke="#f00" stroke-width=".14"/>
<path d="M186.6 35.2h.4v.4h-.4z" fill="#8e2323"/>
<path d="M186.6 35.2h.4v.4h-.4z" fill="none" stroke="#f00" stroke-width=".25"/>
<path d="M186.8 35.4h10.8" fill="none" stroke="#f00" stroke-width=".14"/>
<path d="M197.5 35.2h.3v.4h-.3z" fill="#8e2323"/>
<path d="M197.5 35.2h.3v.4h-.3z" fill="none" stroke="#f00" stroke-width=".25"/>
<path d="M197.6 24.5v10.9" fill="none" stroke="#f00" stroke-width=".14"/>
<g fill="none" stroke="#000" stroke-width=".25">
<path d="M12.8 13h261v184.6h-261zM12.8 16.1h261M15.9 13v184.6M48.2 13v3.1M79.9 13v3.1M111.6 13v3.1M143.3 13v3.1M174.9 13v3.1M206.7 13v3.1M238.4 13v3.1M270.7 13v184.6M12.8 45.7h3.1"/>
<path d="M270.7 45.7h3.1M12.8 75.5h3.1M270.7 75.5h3.1M12.8 105.3h3.1M270.7 105.3h3.1M12.8 135.2h3.1M270.7 135.2h3.1M12.8 165h3.1M270.7 177.7h-32.3v19.9M270.7 165h3.1M12.8 194.5h261M48.2 194.5v3.1"/>
<path d="M79.9 194.5v3.1M111.6 194.5v3.1M143.3 194.5v3.1M174.9 194.5v3.1M206.7 194.5v3.1M222.2 192.6v1.9M238.4 183.3h32.3M238.4 188.9h32.3M243.4 188.9v3.7M248.4 188.9v3.7M265.7 188.9v3.7M270.7 192.6h-80.2v1.9"/>
</g>
<g fill="none" stroke="#000" stroke-width=".14">
<path d="M32.3 14.2l.3-.4v1.6M63.7 14.1l.3-.3h.2l.3 .3v.2l-.5 .4-.3 .4v.3h.8M95.4 14.1l.2-.3h.3l.2 .3v.2l-.3 .3 .3 .2v.3l-.2 .3h-.3l-.2-.3M127.9 14.6h-.8l.8-.8v1.6M159.5 13.8h-.7v.8l.2-.2a.5 .5 0 0 1 .5 .7l-.2 .3h-.3l-.2-.3M191.3 14.1l-.3-.3h-.2l-.3 .3v1l.3 .3h.2l.3-.3v-.3l-.3-.2h-.5M222.2 13.8h.8l-.4 1.6M253.9 14.1l.2-.3h.3l.2 .3v.2l-.7 .5v.3l.2 .3h.3l.2-.3v-.3l-.7-.5zM14 31.5l.4-1.5 .4 1.5M14.1 31h.6M271.9 31.5l.4-1.5 .4 1.5M272 31h.6"/>
<path d="M14 59.8h.5l.3 .3v.2l-.3 .3 .3 .2v.3l-.3 .2h-.5zM14 60.6h.5M271.9 60.6h.5l.3-.3v-.2l-.3-.3h-.5v1.5h.5l.3-.2v-.3l-.3-.2M14.8 89.9l-.3-.3h-.2l-.3 .3v1l.3 .2h.2l.3-.2v-.2M272.7 89.9l-.3-.3h-.3l-.2 .3v1l.2 .2h.3l.3-.2v-.2M14 119.5l.7 .1 .1 .2-.1 1.1-.7 .1zM271.9 119.5l.7 .1 .1 .2-.1 1.1-.7 .1zM14 150.1h.5M14.8 149.3h-.8v1.5h.8M271.9 150.1h.5M272.7 149.3h-.8v1.5h.8M14 179.9h.5"/>
<path d="M14.8 179.1h-.8v1.5M271.9 179.9h.5M272.7 179.1h-.8v1.5M32.3 195.6l.3-.3v1.5M63.7 195.5l.3-.2h.2l.3 .2v.3l-.7 .5-.1 .2v.3h.8M95.4 195.5l.2-.2h.3l.2 .2v.3l-.3 .2 .3 .3v.2l-.2 .3h-.3l-.2-.3M127.9 196h-.8l.8-.7v1.5M159.5 195.3h-.7v.7l.2-.1a.5 .5 0 0 1 .5 .6l-.2 .3h-.3l-.2-.3M191.3 195.5l-.3-.2h-.2l-.3 .2v1l.3 .3h.2l.3-.3v-.2l-.3-.3h-.5M222.2 195.3h.8l-.4 1.5M254.1 195.3l-.2 .2v.3l.7 .5v.2l-.2 .3h-.3l-.2-.3v-.2l.7-.5v-.3l-.2-.2z"/>
</g>
<text font-size="5" x="241.8" y="182">INVENTEC</text>
<text font-size="2.5" x="244" y="186.3">Knockhill 10A</text>
<g font-size="1.9">
<text x="244" y="188.2">Power 8</text>
<text x="239.6" y="192.2">A3</text>
<text x="244.3" y="192.3">CS</text>
<text x="250.8" y="192.2">Model_No</text>
<text x="266.6" y="192.2">X01</text>
</g>
<g font-size="1.6" fill="#00f">
<text x="159.6" y="23.1">+V3A</text>
<text x="195.6" y="21.8">+V3S</text>
<text x="27.7" y="38.9">+V5A</text>
<text x="55.5" y="40.2">+V3A</text>
<text x="84.2" y="40.2">+V3</text>
<text x="38.9" y="42">+V5A_V5</text>
<text x="172" y="42.3">AO6409</text>
<text x="200.2" y="46.7">47uF_4v</text>
<text x="172" y="53.2">AO6409</text>
<text x="33.4" y="57.4" transform="rotate(-90 33.4 57.4)">BSS84_3P</text>
<text x="66.3" y="56.3">AO6409</text>
<text x="88.7" y="55">47uF_4v</text>
<text x="170.5" y="61.2">OPEN C241</text>
<text x="179.5" y="64.9">200_5%</text>
<text x="72.7" y="71.9">200_5%</text>
<text x="51.1" y="73.4">+V1.8</text>
<text x="86.1" y="75.9">BAT54_30V_0.2A</text>
<text x="101.9" y="72.3">220K_5%</text>
<text x="161.7" y="76.5">SSM3K17FU</text>
<text x="54.7" y="83.2">100_5%</text>
<text x="88" y="81.2">+V5LA</text>
<text x="123.7" y="78.1">+V5LA</text>
<text x="180.4" y="81.1">SSM3K17FU</text>
<text x="70.7" y="86.2">BAT54_30V_0.2A</text>
<text x="127.9" y="84.9">220K_5%</text>
<text x="151.8" y="87.8">DAP202K</text>
<text x="195.1" y="85.1">470_5%</text>
<text x="78.5" y="94.4">74ACT14MTC</text>
<text x="128.1" y="94.4">74ACT14MTC</text>
<text x="143.9" y="90.8" transform="rotate(-90 143.9 90.8)">200_5%</text>
<text x="169.1" y="93.2">+V5A</text>
<text x="189.4" y="93.2">+V5S</text>
<text x="43.6" y="96.6">SSM3K17FU</text>
<text x="136.4" y="103">220K_5%</text>
<text x="179.8" y="106">AO6409</text>
<text x="67.8" y="117">+V5LA</text>
<text x="179.4" y="118.4">AO6409</text>
<text x="181.5" y="121.9">OPEN</text>
<text x="230.1" y="121.6">+VAUDIO_5S</text>
<text x="48.2" y="127.5">470K_5%</text>
<text x="72.2" y="128.6">74ACT14MTC</text>
<text x="205.9" y="129.4">BAT54_30V_0.2A_OPEN6</text>
<text x="59.8" y="136.1">1uF_6.3v</text>
<text x="131.5" y="132.5">+V5LA</text>
<text x="193.9" y="132.1">OPEN</text>
<text x="216.5" y="132.4">AO6409</text>
<text x="77.2" y="140.2">+V5LA</text>
<text x="122" y="142.6">74ACT14MTC</text>
<text x="192.2" y="138.1">220K_5%</text>
<text x="208.5" y="143.9">OPEN</text>
<text x="109.8" y="154.3">+V5LA</text>
<text x="197.2" y="152.7">+V1.8</text>
<text x="219.7" y="154">+V1.8S</text>
<text x="184.7" y="160.4">BAT54_30V_0.2A</text>
<text x="67.7" y="165.9">74ACT14MTC</text>
<text x="94.4" y="164">0.1uF_10v</text>
<text x="100.3" y="165.9">74ACT14MTC</text>
<text x="224.1" y="165.6">100_5%</text>
<text x="180.8" y="168.4">100K_5%</text>
<text x="197.2" y="173.5">0.01uF_16v</text>
<text x="213" y="179">SSM3K17FU</text>
</g>
<g font-size="1.6" fill="#f00">
<text x="169.3" y="34.8">4</text>
<text x="174.6" y="33.3">Q7</text>
<text x="178.6" y="34.8">1</text>
<text x="169.3" y="39.5">3</text>
<text x="178.6" y="36.3">2</text>
<text x="178.6" y="37.9">5</text>
<text x="178.6" y="39.5">6</text>
<text x="68.9" y="47.2">Q8</text>
<text x="169.3" y="45.7">4</text>
<text x="174.6" y="44.2">Q6</text>
<text x="178.6" y="45.7">1</text>
<text x="178.6" y="47.2">2</text>
<text x="196.3" y="42.8">1</text>
<text x="196.3" y="47">2</text>
<text x="200.8" y="44.6">C31</text>
<text x="34.2" y="49.2" transform="rotate(-90 34.2 49.2)">2</text>
<text x="39.3" y="49.1" transform="rotate(-90 39.3 49.1)">3</text>
<text x="39.9" y="53.2" transform="rotate(-90 39.9 53.2)">Q13</text>
<text x="63.6" y="48.8">4</text>
<text x="63.6" y="53.4">3</text>
<text x="73" y="50.4">2</text>
<text x="73" y="51.9">5</text>
<text x="73" y="48.8">1</text>
<text x="73" y="53.4">6</text>
<text x="84.4" y="52.1">1</text>
<text x="88.9" y="52.9">C32</text>
<text x="169.3" y="50.4">3</text>
<text x="178.6" y="48.8">5</text>
<text x="178.6" y="50.4">6</text>
<text x="37.5" y="54.1" transform="rotate(-90 37.5 54.1)">1</text>
<text x="84.4" y="56.3">2</text>
<text x="173.6" y="56.9" transform="rotate(-90 173.6 56.9)">1</text>
<text x="176.3" y="56.9" transform="rotate(-90 176.3 56.9)">2</text>
<text x="181.3" y="63.2">R257</text>
<text x="74.7" y="70.4">R228</text>
<text x="90.1" y="67.2">D26</text>
<text x="93.6" y="68.8">3</text>
<text x="102.1" y="70.6">R235</text>
<text x="167.4" y="70">Q34</text>
<text x="171.6" y="70.6">D</text>
<text x="75.1" y="77.1">D23</text>
<text x="93.6" y="72.7">1</text>
<text x="150" y="77.9">2</text>
<text x="152.1" y="77.1">D19</text>
<text x="166.4" y="72.5">G</text>
<text x="171.6" y="75.9">S</text>
<text x="185" y="77.2">G</text>
<text x="186" y="74.6">Q35</text>
<text x="190.2" y="75.3">D</text>
<text x="54.7" y="81.2">R227</text>
<text x="78" y="78.5">1</text>
<text x="78" y="82.4">3</text>
<text x="130.9" y="82.6">R229</text>
<text x="147.3" y="83.5">3</text>
<text x="190.2" y="80.5">S</text>
<text x="196.2" y="83.7">R258</text>
<text x="84.4" y="89.4">U19-C</text>
<text x="90.7" y="89">14</text>
<text x="124.2" y="89">14</text>
<text x="127.7" y="89.4">U19-E</text>
<text x="140.6" y="88.9" transform="rotate(-90 140.6 88.9)">R234</text>
<text x="150.1" y="87.2">1</text>
<text x="48.3" y="92.7">G</text>
<text x="49.2" y="90.2">Q32</text>
<text x="53.5" y="90.9">D</text>
<text x="84.2" y="91.1">6</text>
<text x="90.9" y="95">7</text>
<text x="94.6" y="91.1">5</text>
<text x="106" y="91.7">SLP_S3#_3R</text>
<text x="120.3" y="91.1">11</text>
<text x="125" y="95">7</text>
<text x="130.5" y="91">10</text>
<text x="209.9" y="91.7">SLP_S3_3R</text>
<text x="53.5" y="96.1">S</text>
<text x="136.8" y="101.2">R230</text>
<text x="177.1" y="98.5">4</text>
<text x="182.4" y="96.9">Q17</text>
<text x="186.4" y="98.5">1</text>
<text x="186.4" y="100.1">2</text>
<text x="186.4" y="101.6">5</text>
<text x="177.1" y="103.2">3</text>
<text x="186.4" y="103.2">6</text>
<text x="114" y="110.3">SLP_S5_3R</text>
<text x="177.1" y="110.9">4</text>
<text x="182.4" y="109.4">Q16</text>
<text x="186.4" y="110.9">1</text>
<text x="186.4" y="112.5">2</text>
<text x="177.1" y="115.6">3</text>
<text x="186.4" y="114.1">5</text>
<text x="186.4" y="115.6">6</text>
<text x="28.8" y="125.9">SB_PWRGD</text>
<text x="49.7" y="124.7">R412</text>
<text x="65.2" y="125.3">1</text>
<text x="68.2" y="123.2">14</text>
<text x="71.8" y="123.6">U19-A</text>
<text x="75.7" y="125.3">2</text>
<text x="84" y="125.9">SB_MUTE</text>
<text x="176.9" y="121.4">C88</text>
<text x="179" y="124">1</text>
<text x="181.3" y="124">2</text>
<text x="214.4" y="124.9">4</text>
<text x="220.5" y="123.4">Q14</text>
<text x="223.7" y="124.9">1</text>
<text x="59" y="131.7">C403</text>
<text x="69" y="129.2">7</text>
<text x="194.3" y="129.4">R233</text>
<text x="201.2" y="129.4">D24</text>
<text x="202.3" y="131.3">3</text>
<text x="206.1" y="131.3">1</text>
<text x="214.4" y="129.5">3</text>
<text x="223.7" y="126.5">2</text>
<text x="223.7" y="128">5</text>
<text x="56.6" y="132.5">1</text>
<text x="56.6" y="135.2">2</text>
<text x="128.1" y="137.5">U19-F</text>
<text x="134.2" y="137.2">14</text>
<text x="194.2" y="135.1">R231</text>
<text x="127.9" y="139.2">12</text>
<text x="134.3" y="143.2">7</text>
<text x="138.1" y="139.3">13</text>
<text x="204.1" y="143">2</text>
<text x="204.1" y="140.2">1</text>
<text x="206.6" y="139.5">C242</text>
<text x="73.5" y="160.9">U19-B</text>
<text x="79.9" y="160.5">14</text>
<text x="93.1" y="160.6" transform="rotate(-90 93.1 160.6)">1</text>
<text x="94.1" y="159.9">C243</text>
<text x="106.2" y="160.9">U19-D</text>
<text x="112.5" y="160.5">14</text>
<text x="185.8" y="158.9">D25</text>
<text x="203.6" y="159.1">8</text>
<text x="203.6" y="160.6">7</text>
<text x="203.7" y="157.6">Q31</text>
<text x="205.5" y="159.5">D</text>
<text x="210.4" y="159.5">S</text>
<text x="212.7" y="159.1">1</text>
<text x="212.7" y="160.6">2</text>
<text x="73.2" y="162.6">4</text>
<text x="80" y="166.5">7</text>
<text x="83.8" y="162.6">3</text>
<text x="93.1" y="162.9" transform="rotate(-90 93.1 162.9)">2</text>
<text x="107.1" y="162.6">8</text>
<text x="112.6" y="166.5">7</text>
<text x="116.4" y="162.6">9</text>
<text x="179.6" y="162.3">3</text>
<text x="180.4" y="164.7">R232</text>
<text x="185.7" y="162.5">1</text>
<text x="203.5" y="162.6">6</text>
<text x="203.6" y="163.8">5</text>
<text x="206.9" y="164.5">G</text>
<text x="212.7" y="163.8">4</text>
<text x="212.7" y="162.2">3</text>
<text x="224.1" y="163.6">R226</text>
<text x="194.8" y="169.8">1</text>
<text x="194.8" y="172.5">2</text>
<text x="197.3" y="169">C244</text>
<text x="218.6" y="172.5">Q30</text>
<text x="222.8" y="173.2">D</text>
<text x="217.7" y="175">G</text>
<text x="222.8" y="178.4">S</text>
<text x="132.6" y="183.4">SLP_S5#_3R</text>
</g>
<g font-size="1.6">
<text x="238.7" y="184.8">TITLE</text>
<text x="239.2" y="190.4">SIZE</text>
<text x="243.7" y="190.4">CODE</text>
<text x="251.6" y="190.4">DOC. NUMBER</text>
<text x="266.6" y="190.4">REV</text>
<text x="191.3" y="193.9">CHANGE by</text>
<text x="205.4" y="194.1">Drawer_Name</text>
<text x="225.9" y="194.1">25-Jul-2005</text>
<text x="244.7" y="193.9">SHEET</text>
<text x="253.9" y="194.1">11</text>
<text x="258.2" y="193.9">OF</text>
<text x="263.3" y="194.1">50</text>
</g>
<g font-size="1.2" fill="#00f">
<text x="162.2" y="26.4">47-,42-,41-,32-,31-,30-,29-,20-,17-,15-,10-,7-,6-,5-,11-</text>
<text x="197.9" y="24.8">44-,42-,41-,40-,39-,38-,37-,36-,35-,34-,33-,32-,31-,30-,29-,28-,27-,26-,24-,23-,22-,21-,20-,18-,17-,16-,14-,12-,10-,9-,8-</text>
<text x="30.1" y="41.9">47-,42-,41-,10-,8-,7-,11-</text>
<text x="44.1" y="45">10-</text>
<text x="58" y="43.5">47-,42-,41-,32-,31-,30-,29-,20-,17-,15-,10-,7-,6-,5-,11-</text>
<text x="86" y="43.5">47-,46-,36-,31-</text>
<text x="53.4" y="76.1">30-,25-,24-,23-,22-,19-,18-,10-,8-,11-</text>
<text x="90.6" y="83.9">17-,10-,7-,5-,11-</text>
<text x="126.4" y="80.7">17-,10-,7-,5-,11-</text>
<text x="103.7" y="89.4">42-,41-,31-,10-,9-,8-,7-</text>
<text x="171.5" y="96.3">47-,42-,41-,10-,8-,7-,11-</text>
<text x="191.6" y="96.3">47-,45-,43-,42-,40-,39-,37-,36-,34-,30-,27-,26-,17-,9-</text>
<text x="70.5" y="119.6">17-,10-,7-,5-,11-</text>
<text x="25.9" y="123.6">45-,42-,31-,20-</text>
<text x="78.6" y="124.7">45-</text>
<text x="235.1" y="124.3">45-,44-</text>
<text x="134.1" y="135.1">17-,10-,7-,5-,11-</text>
<text x="79.8" y="142.9">17-,10-,7-,5-,11-</text>
<text x="199.4" y="155.3">30-,25-,24-,23-,22-,19-,18-,10-,8-,11-</text>
<text x="112.4" y="156.9">17-,10-,7-,5-,11-</text>
<text x="222.7" y="156.9">30-,29-,22-,21-,19-,18-,10-</text>
<text x="204.2" y="167.4">AO4406</text>
<text x="120.9" y="182.8">42-,31-,10-,8-</text>
</g>
<g font-size="1.2" fill="#f00">
<text x="171.6" y="35.1">S</text>
<text x="176.3" y="35.1">D</text>
<text x="174.8" y="40.1">G</text>
<text x="171.6" y="45.9">S</text>
<text x="176.3" y="45.9">D</text>
<text x="66" y="49.1">S</text>
<text x="70.6" y="49.1">D</text>
<text x="174.8" y="51">G</text>
<text x="69.1" y="54.1">G</text>
<text x="187.1" y="60.8">2</text>
<text x="78.4" y="68.7">1</text>
<text x="101.6" y="68.5">1</text>
<text x="187.3" y="66.5">1</text>
<text x="78.4" y="74.2">2</text>
<text x="101.7" y="74.6">2</text>
<text x="53.8" y="81.2">1</text>
<text x="135.2" y="80.8" transform="rotate(-90 135.2 80.8)">2</text>
<text x="201.3" y="81">2</text>
<text x="53.8" y="86.6">2</text>
<text x="135.2" y="87.1" transform="rotate(-90 135.2 87.1)">1</text>
<text x="142.5" y="84.5">1</text>
<text x="201.1" y="87.5">1</text>
<text x="140.7" y="91.1">2</text>
<text x="135.2" y="99.5" transform="rotate(-90 135.2 99.5)">2</text>
<text x="179.4" y="98.8">S</text>
<text x="184.1" y="98.8">D</text>
<text x="135.2" y="105.7" transform="rotate(-90 135.2 105.7)">1</text>
<text x="182.5" y="103.8">G</text>
<text x="179.4" y="111.2">S</text>
<text x="184.1" y="111.2">D</text>
<text x="182.5" y="116.2">G</text>
<text x="48.5" y="125.1">1</text>
<text x="54.1" y="125.1">2</text>
<text x="216.7" y="125.2">S</text>
<text x="221.3" y="125.2">D</text>
<text x="193" y="129.8">1</text>
<text x="198.6" y="129.8">2</text>
<text x="219.8" y="130.3">G</text>
<text x="193.5" y="136.1" transform="rotate(-90 193.5 136.1)">2</text>
<text x="199.5" y="136.1" transform="rotate(-90 199.5 136.1)">1</text>
<text x="179.5" y="165.6" transform="rotate(-90 179.5 165.6)">1</text>
<text x="185.6" y="165.6" transform="rotate(-90 185.6 165.6)">2</text>
<text x="223.1" y="163.5">1</text>
<text x="223.1" y="169">2</text>
</g>
<g font-size=".8" fill="#f00">
<text x="34.8" y="50.1" transform="rotate(-90 34.8 50.1)">S</text>
<text x="36.9" y="52.9" transform="rotate(-90 36.9 52.9)">G</text>
<text x="38" y="50.1" transform="rotate(-90 38 50.1)">D</text>
<text x="170.5" y="71.4">D</text>
<text x="167.7" y="72.5">G</text>
<text x="170.5" y="74.5">S</text>
<text x="186.3" y="77.1">G</text>
<text x="189.3" y="76">D</text>
<text x="189.3" y="79.2">S</text>
<text x="49.6" y="92.7">G</text>
<text x="52.5" y="91.5">D</text>
<text x="52.5" y="94.7">S</text>
<text x="221.9" y="173.9">D</text>
<text x="218.9" y="175.1">G</text>
<text x="221.9" y="177.1">S</text>
</g>
</svg>
